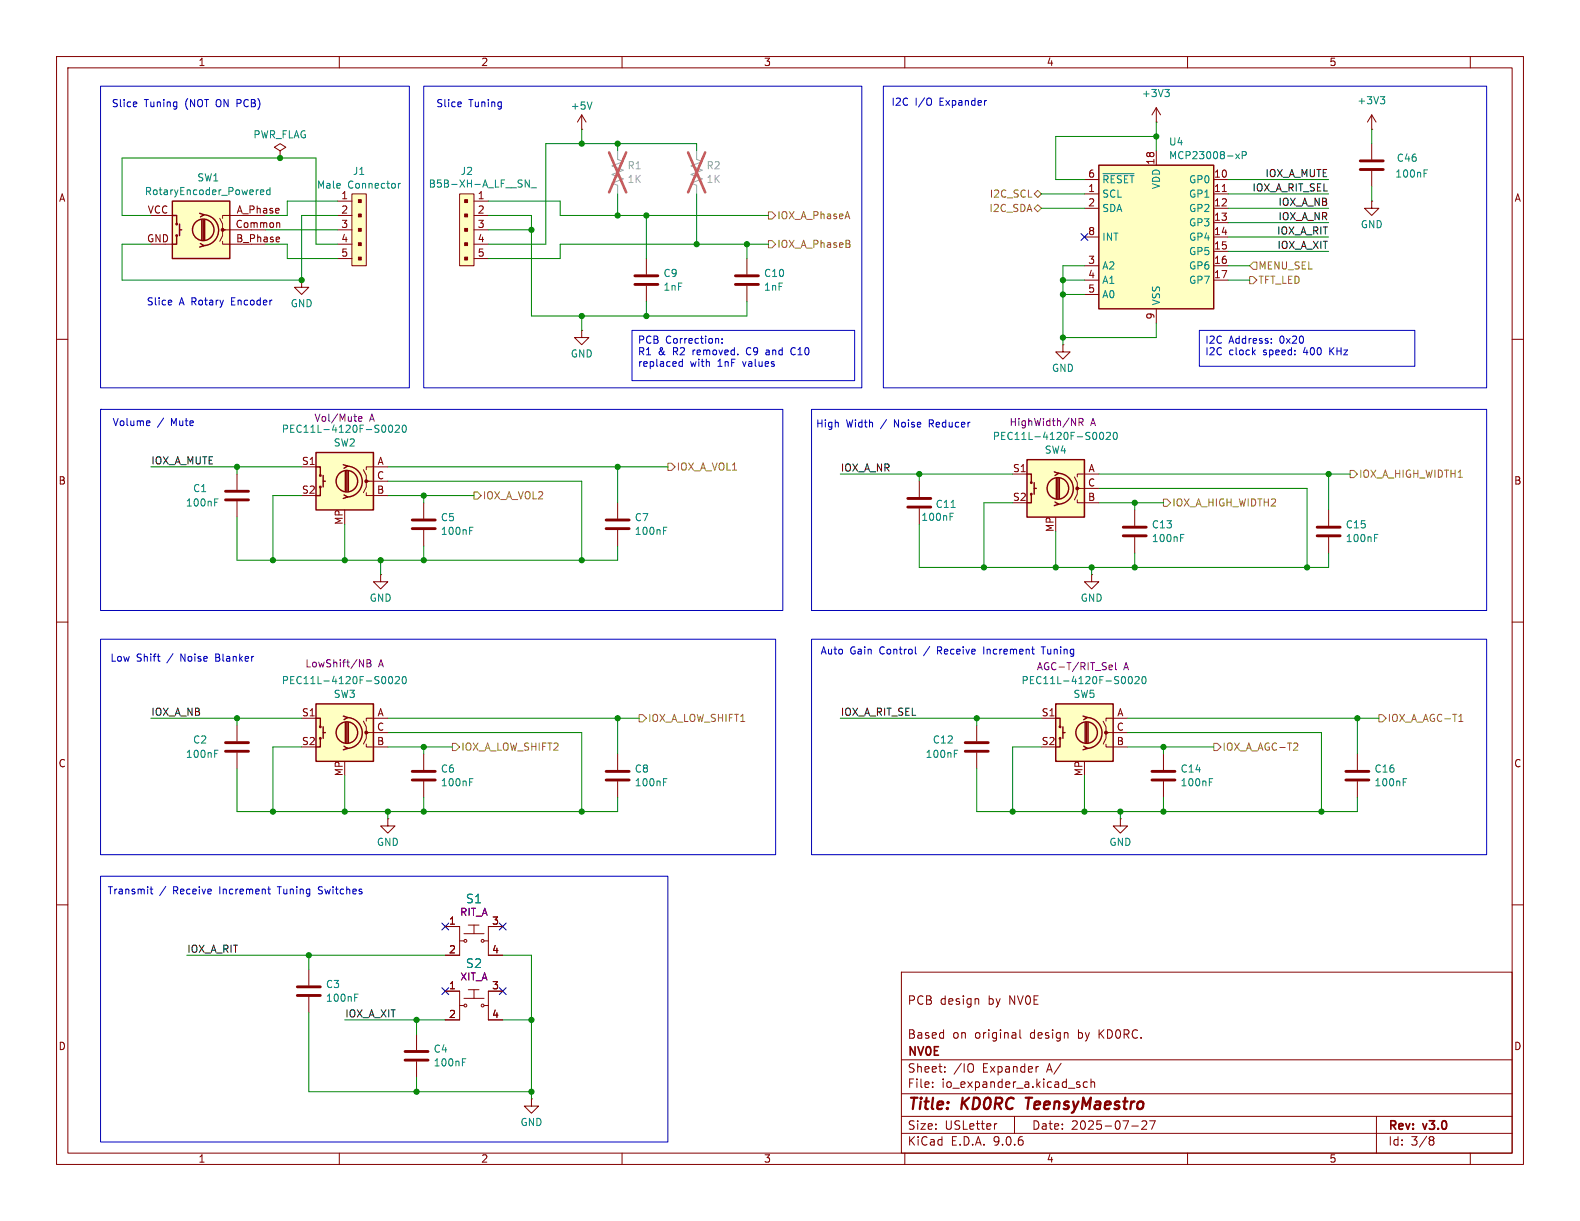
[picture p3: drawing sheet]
<svg xmlns="http://www.w3.org/2000/svg" width="279mm" height="216mm" viewBox="0 0 279 216" stroke-linecap="round" stroke-linejoin="round" font-family="sans-serif">
<g fill="none" stroke="#840000" stroke-width=".18">
<path d="M10 10h259.4v195.9h-259.4zM12 12h255.4v191.9h-255.4zM60 10v2M110 10v2M160 10v2M210 10v2M260 10v2M114.3 45.7v2.8M114.3 50.5v2.8M10 60h2M267.4 60h2M10 110h2"/>
<path d="M267.4 110h2M10 160h2M159.4 171.9h108v32h-108zM172.9 176.6l.2 .2v.8M267.4 160h2M159.4 197.4h108M159.4 193.4h108M159.4 187.4h108M164.9 192.1v.2M164.9 191.4v.1M167.1 189.4v.2M167.1 188.7v.1"/>
<path d="M171.9 188.2a1.07 1.07 0 0 1 0 1.3M176.3 198.7l-.3 .1M179.4 197.4v3M180.4 182.1v1.3l.2 .2M183.6 188.6l-.2 .1M190.6 191.8l.3 .1 .1 .2-.2 .2h-.3M190.6 191.3l.3 .1M192.3 191.4l-.4-.1-.3 .3v.4l.1 .2h.6M192.9 191.4l.2-.1 .4 .1 .1 .9M192.9 190.8v1.5M200.1 199.1h1.2M202.7 198.3v.5l-.8 .9h.9"/>
<path d="M203.3 198.2h1l-.7 1.5M243.4 197.4v6.5M60 203.9v2M110 203.9v2M159.4 200.4h108M160 203.9v2M210 203.9v2M253 201l.4 .1 .2 .2-.3 .3M253 201.6h.3M253.3 201.6l.2 .2 .1 .4-.2 .2-.4 .1M260 203.9v2"/>
</g>
<path d="M181.4 194.1h1.1M181.9 194.1l-.2 2" fill="none" stroke="#840000" stroke-width=".4"/>
<path d="M112.3 48.8h4M112.3 50.3h4" fill="none" stroke="#840000" stroke-width=".51"/>
<path d="M55.9 124.5h10.1v10.1h-10.1z" fill="#ffffc2"/>
<g fill="none" stroke="#840000" stroke-width=".25">
<path d="M55.9 124.5h10.1v10.1h-10.1zM55.9 127h.7v1.5M56.6 130.6v1.5h-.7M57.1 128.5v2.1M57.1 129.5h.4M60.7 126.6l.8 .3-.7 .4M60.8 132l.7 .3-.8 .3M61.1 127.8v3.5M61.3 126.9a2.73 2.73 0 0 1 2.8 2.7 2.73 2.73 0 0 1-2.8 2.7M61.3 127.8v3.5M61.6 127.8v3.5"/>
<circle cx="56.6" cy="128.5" r=".13"/>
<circle cx="56.6" cy="130.6" r=".13"/>
<circle cx="61.3" cy="129.5" r="1.9"/>
</g>
<path d="M53.3 127h2.6M64.3 127.5l.5 1v1h.5M64.8 131.6v.5h3.8M68.6 127h-3.8v.5M68.6 129.5h-3.8v1.1l-.5 1" fill="none" stroke="#840000" stroke-width=".18"/>
<circle cx="64.8" cy="129.5" r=".25" fill="#840000" stroke="#840000" stroke-width=".18"/>
<path d="M68.2 119.9v.8M68.8 119.7l.2-.1a.68 .68 0 0 1 .4 .7 .68 .68 0 0 1-.4 .6l-.2-.1-.1-.4zM69.9 119.7l.5-.1 .2 .4-.8 .9h.8M71.2 119.7l.2-.1a.68 .68 0 0 1 .5 .7 .68 .68 0 0 1-.5 .6l-.2-.1-.1-.4z" fill="none" stroke="#008484" stroke-width=".18"/>
<path d="M63.6 116.7l.7 1.2v-1.2M64.9 116.7h.4l.3 .2-.3 .4 .3 .1v.3l-.2 .2h-.5zM64.9 117.3h.4" fill="none" stroke="#840084" stroke-width=".18"/>
<path d="M62.2 34.3h2.6v12.7h-2.6z" fill="#ffffc2"/>
<g fill="none" stroke="#840000" stroke-width=".18">
<path d="M59.7 35.6h2.5M59.7 38.1h2.5M62.2 34.3h2.6v12.7h-2.6zM59.7 40.6h2.5M59.7 43.2h2.5M59.7 45.7h2.5M102.9 58.4v1.3h1.2l-1.2 1.3-1.3-1.3h1.3M102.9 58.4h.1M132.1 45.7v2.8M132.1 50.5v2.8M188 61v1.2h1.2l-1.2 1.3-1.3-1.3h1.3M188 61h.1"/>
<path d="M162.6 85.1v2.8M162.6 89.9v2.8M41.9 128.3v2.8M41.9 133.1v2.8M74.9 133.4v2.7M74.9 138.2v2.8M68.6 144.8v1.3h1.2l-1.2 1.2-1.3-1.2h1.3M68.6 144.8h.1"/>
</g>
<g fill="#840000" stroke="#840000" stroke-width=".18">
<path d="M63.4 35.3h.5v.5h-.5z"/>
<path d="M63.4 37.8h.5v.6h-.5z"/>
<path d="M63.4 40.4h.5v.5h-.5z"/>
<path d="M63.4 42.9h.5v.5h-.5z"/>
<path d="M63.4 45.5h.5v.5h-.5z"/>
</g>
<path d="M70.5 32.4v.9M70.8 32.4l-.3 .3M168 91.4h.4M168 90.7h.6M168.2 89.7h.7M38 133.3h.4M38 132.7h.6M83 138.3h.5M83 137.7h.6" fill="none" stroke="#008484" stroke-width=".18"/>
<path d="M130 48.8h4.1M130 50.3h4.1M160.5 88.1h4.1M160.5 89.7h4.1M39.9 131.3h4M39.9 132.8h4M72.9 136.4h4.1M72.9 137.9h4.1" fill="none" stroke="#840000" stroke-width=".51"/>
<path d="M194.3 29.2h20.3v25.4h-20.3z" fill="#ffffc2"/>
<path d="M194.3 29.2h20.3v25.4h-20.3z" fill="none" stroke="#840000" stroke-width=".25"/>
<g fill="none" stroke="#840000" stroke-width=".18">
<path d="M191.8 31.8h2.5M191.8 34.3h2.5M191.8 36.8h2.5M204.5 26.7v2.5M214.6 31.8h2.6M214.6 34.3h2.6M214.6 36.8h2.6M214.6 39.4h2.6M216.1 33.9h.8M191.8 41.9h2.5M191.8 47h2.5M191.8 49.5h2.5"/>
<path d="M191.8 52.1h2.5M204.5 54.6v2.6M214.6 41.9h2.6M214.6 47h2.6M214.6 49.5h2.6M214.6 44.5h2.6"/>
</g>
<path d="M195 30.7h5.5M218.5 27.2l.7 .9M219.2 27.2l-.7 .9M219.7 27.5l.6-.1 .1-.2-.1-.3-.6-.1v1.3" fill="none" stroke="#008484" stroke-width=".18"/>
<path d="M30.5 35.6h10.1v10.1h-10.1z" fill="#ffffc2"/>
<g fill="none" stroke="#840000" stroke-width=".25">
<path d="M30.5 35.6h10.1v10.1h-10.1zM30.5 38.1h.7v1.5M31.7 39.6v2.1M35.3 37.7l.8 .3-.7 .4M35.7 38.9v3.5M35.9 38a2.73 2.73 0 0 1 2.8 2.7 2.73 2.73 0 0 1-2.8 2.7M35.9 38.9v3.5M36.2 38.9v3.5M31.2 41.7v1.5h-.7M31.7 40.6h.4M35.4 43.1l.7 .3-.8 .3"/>
<circle cx="31.2" cy="39.6" r=".13"/>
<circle cx="31.2" cy="41.7" r=".13"/>
<circle cx="35.9" cy="40.6" r="1.9"/>
</g>
<path d="M29.2 38.1h1.3M38.9 38.6l.5 1v1h.5M44.4 38.1h-5v.5M49.1 39.4l.4 .2v.6M29.2 43.2h1.3M39.4 42.7v.5h5M44.4 40.6h-5v1.1l-.5 1M49.4 42v.2l-.6 .1" fill="none" stroke="#840000" stroke-width=".18"/>
<circle cx="39.4" cy="40.6" r=".25" fill="#840000" stroke="#840000" stroke-width=".18"/>
<path d="M46.1 34l.6-.1-.1-.3h-.4l-.1 .2v.6h.5M47.7 33.6h-.3l-.3 .2 .2 .6h.4M47.7 33.1v1.3" fill="none" stroke="#008484" stroke-width=".18"/>
<path d="M186.7 124.5h10.1v10.1h-10.1z" fill="#ffffc2"/>
<g fill="none" stroke="#840000" stroke-width=".25">
<path d="M186.7 124.5h10.1v10.1h-10.1zM186.7 127h.8v1.5M187.5 130.6v1.5h-.8M188 128.5v2.1M188 129.5h.3M191.5 126.6l.8 .3-.7 .4M191.6 132l.7 .3-.8 .3M191.9 127.8v3.5M192.2 126.9a2.73 2.73 0 0 1 2.7 2.7 2.73 2.73 0 0 1-2.7 2.7M192.2 127.8v3.5M192.4 127.8v3.5"/>
<circle cx="187.5" cy="128.5" r=".13"/>
<circle cx="187.5" cy="130.6" r=".13"/>
<circle cx="192.2" cy="129.5" r="1.9"/>
</g>
<g fill="none" stroke="#840000" stroke-width=".18">
<path d="M204.5 19.1l-.8 1.2M204.5 19.1l.7 1.2M204.5 19.1v2.5M204.5 21.6h.1M242.6 35.6v1.2h1.2l-1.2 1.3-1.3-1.3h1.3M242.6 35.6h.1M242.6 22.9h.1M242.6 20.3v2.6M242.6 25.4v2.8M242.6 30.2v2.8M242.6 20.3l-.8 1.3M242.6 20.3l.7 1.3"/>
<path d="M200.7 90.2v2.8M200.7 95v2.8M193 101.6v1.3h1.3l-1.3 1.2-1.2-1.2h1.2M193 101.6h.1M172.7 128.3v2.8M172.7 133.1v2.8M184.1 127h2.6M195.1 127.5l.5 1v1h.5M195.6 131.6v.5h3.8M199.4 127h-3.8v.5M199.4 129.5h-3.8v1.1l-.5 1"/>
</g>
<circle cx="195.6" cy="129.5" r=".25" fill="#840000" stroke="#840000" stroke-width=".18"/>
<g fill="none" stroke="#008484" stroke-width=".18">
<path d="M206 15.8h.8l-.5 .5M206.5 16.3l.3 .2v.3l-.3 .3M244.1 17.1h.8l-.5 .5M244.6 17.6l.3 .2v.3l-.3 .3M251.8 30.6h.4M251.8 30h.6M208.8 95.1h.4M208.8 94.5h.6M199 119.9v.8M199.6 119.7l.2-.1a.68 .68 0 0 1 .5 .7 .68 .68 0 0 1-.5 .6l-.2-.1-.1-.4zM200.7 119.7l.5-.1 .2 .4-.7 .9h.7M202.1 119.7l.1-.1a.68 .68 0 0 1 .5 .7 .68 .68 0 0 1-.5 .6 .84 .84 0 0 1-.1-1.2z"/>
<path d="M168.8 133.3h.4M168.8 132.7h.6"/>
</g>
<path d="M196.1 118.3l.2 .1h.4M196.1 117.8l.2-.2h.2l.2 .2v.1l-.6 .1M197.3 117.2v1.1l.1 .1" fill="none" stroke="#840084" stroke-width=".18"/>
<path d="M240.5 28.4h4.1M240.5 30h4.1M198.6 93.2h4.1M198.6 94.7h4.1M170.7 131.3h4.1M170.7 132.8h4.1" fill="none" stroke="#840000" stroke-width=".51"/>
<path d="M181.6 81.3h10.2v10.1h-10.2z" fill="#ffffc2"/>
<g fill="none" stroke="#840000" stroke-width=".25">
<path d="M181.6 81.3h10.2v10.1h-10.2zM181.6 83.8h.8v1.5M182.4 87.4v1.5h-.8M182.9 85.3v2.1M182.9 86.4h.4M186.4 83.4l.8 .3-.6 .4M186.6 88.8l.6 .4-.8 .2M186.8 84.6v3.5M187.1 83.7a2.73 2.73 0 0 1 2.7 2.7 2.73 2.73 0 0 1-2.7 2.8M187.1 84.6v3.5M187.3 84.6v3.5"/>
<circle cx="182.4" cy="85.3" r=".13"/>
<circle cx="182.4" cy="87.4" r=".13"/>
<circle cx="187.1" cy="86.4" r="1.9"/>
</g>
<g fill="none" stroke="#840000" stroke-width=".18">
<path d="M102.9 22.9h.1M102.9 20.3l-.8 1.3M102.9 20.3l.7 1.3M102.9 20.3v2.6M53.3 49.5v1.3h1.3l-1.3 1.3-1.2-1.3h1.2M53.3 49.5h.1M109.2 88.9v2.8M109.2 93.7v2.8M179.1 83.8h2.5M190 84.3l.5 1v1.1h.5M190.5 88.4v.5h3.8M194.3 83.8h-3.8v.5"/>
<path d="M194.3 86.4h-3.8v1l-.5 1M109.2 133.4v2.7M109.2 138.2v2.8M240 133.4v2.7M240 138.2v2.8M198.1 144.8v1.3h1.3l-1.3 1.2-1.3-1.2h1.3M198.1 144.8h.1M54.6 171.5v2.7M54.6 176.3v2.8M78.7 163.8h2.6v5.1h-2.6M78.7 175.3h2.6v5h-2.6M81.3 166.4h.7"/>
<path d="M81.3 177.8h.7M82 165.1h3.6M82 176.5h3.6M82.8 163.6h1.9M82.8 175h1.9M83.8 163.6v1.5M83.8 175v1.5M85.6 166.4h.8M85.6 177.8h.8M88.9 163.8h-2.5v5.1h2.5M88.9 175.3h-2.5v5h2.5M73.7 182.9v2.8"/>
<path d="M73.7 187.7v2.8M94 194.3v1.3h1.2l-1.2 1.3-1.3-1.3h1.3M94 194.3h.1"/>
<circle cx="82.3" cy="166.4" r=".25"/>
<circle cx="82.3" cy="177.8" r=".25"/>
<circle cx="85.3" cy="166.4" r=".25"/>
<circle cx="85.3" cy="177.8" r=".25"/>
</g>
<circle cx="190.5" cy="86.4" r=".25" fill="#840000" stroke="#840000" stroke-width=".18"/>
<g fill="none" stroke="#008484" stroke-width=".18">
<path d="M104.7 18l-.4 1.3M193.9 76.7v.8M194.6 76.6l.1-.2a.68 .68 0 0 1 .5 .7 .68 .68 0 0 1-.5 .6l-.1-.1-.2-.4zM195.6 76.6l.5-.2 .3 .4-.8 .9h.8M197 76.5l.2-.1a.68 .68 0 0 1 .4 .7 .68 .68 0 0 1-.4 .6 .84 .84 0 0 1-.2-1.2zM117.3 93.8h.5M117.3 93.2h.6M117.3 138.3h.5M117.3 137.7h.6M248.1 138.3h.5M248.1 137.7h.6M62.7 176.4h.4"/>
<path d="M62.7 175.8h.6M81.8 187.8h.4M81.8 187.2h.6"/>
</g>
<path d="M189.5 74l.7 1.3v-1.3M190.8 74.7l.6-.1 .1-.2v-.3l-.7-.1v1.3M191.1 74.7l.4 .6" fill="none" stroke="#840084" stroke-width=".18"/>
<path d="M109.2 26.7v1.5l1 .4-2 .7 2 .8-2 .8 2 .7-2 .8 1 .4v1.5M123.2 26.7v1.5l1 .4-2 .7 2 .8-2 .8 2 .7-2 .8 1 .4v1.5" fill="none" stroke="#a1a1a1" stroke-width=".18"/>
<path d="M107.7 26.9l3 7.1M110.7 26.9l-3 7.1M121.7 26.9l3 7.1M124.7 26.9l-3 7.1" fill="none" stroke="#e65255" stroke-width=".46"/>
<path d="M107.2 91.9h4.1M107.2 93.5h4.1M107.2 136.4h4.1M107.2 137.9h4.1M238 136.4h4.1M238 137.9h4.1M52.6 174.5h4M52.6 176h4M71.6 185.9h4.1M71.6 187.5h4.1" fill="none" stroke="#840000" stroke-width=".51"/>
<path d="M81.3 34.3h2.5v12.7h-2.5z" fill="#ffffc2"/>
<path d="M49.5 26.7l1-.7-1-.6-1 .6 1 .7v1.2M49.5 27.9h.1M81.3 34.3h2.5v12.7h-2.5zM83.8 35.6h2.6M83.8 38.1h2.6M83.8 40.6h2.6M83.8 43.2h2.6M83.8 45.7h2.6M41.9 83.8v2.8M41.9 88.6v2.8" fill="none" stroke="#840000" stroke-width=".18"/>
<g fill="#840000" stroke="#840000" stroke-width=".18">
<path d="M82.2 35.3h.5v.5h-.5z"/>
<path d="M82.2 37.8h.5v.6h-.5z"/>
<path d="M82.2 40.4h.5v.5h-.5z"/>
<path d="M82.2 42.9h.5v.5h-.5z"/>
<path d="M82.2 45.5h.5v.5h-.5z"/>
</g>
<path d="M92.9 31.8l.7 1.3v-1.3M93.9 33.2h1M38 88.8h.4M38 88.2h.6" fill="none" stroke="#008484" stroke-width=".18"/>
<path d="M39.9 86.9h4M39.9 88.4h4" fill="none" stroke="#840000" stroke-width=".51"/>
<path d="M55.9 80h10.1v10.2h-10.1z" fill="#ffffc2"/>
<g fill="none" stroke="#840000" stroke-width=".25">
<path d="M55.9 80h10.1v10.2h-10.1zM55.9 82.6h.7v1.5M56.6 86.1v1.5h-.7M57.1 84.1v2M57.1 85.1h.4M60.7 82.2l.8 .2-.7 .4M60.8 87.5l.7 .4-.8 .2M61.1 83.3v3.6M61.3 82.4a2.73 2.73 0 0 1 2.8 2.8 2.73 2.73 0 0 1-2.8 2.7M61.3 83.3v3.6M61.6 83.3v3.6"/>
<circle cx="56.6" cy="84.1" r=".13"/>
<circle cx="56.6" cy="86.1" r=".13"/>
<circle cx="61.3" cy="85.1" r="1.9"/>
</g>
<g fill="none" stroke="#840000" stroke-width=".18">
<path d="M53.3 82.6h2.6M64.3 83.1l.5 1v1h.5M64.8 87.1v.5h3.8M68.6 82.6h-3.8v.5M68.6 85.1h-3.8v1l-.5 1M74.9 88.9v2.8M74.9 93.7v2.8M234.9 90.2v2.8M234.9 95v2.8M67.3 101.6v1.3h1.3l-1.3 1.2-1.3-1.2h1.3M67.3 101.6h.1M205.7 133.4v2.7"/>
<path d="M205.7 138.2v2.8M78.7 163.8h2.6M78.7 168.9h2.6M78.7 175.3h2.6M86.4 163.8h2.5M86.4 168.9h2.5M86.4 175.3h2.5M78.7 180.3h2.6M86.4 180.3h2.5"/>
</g>
<circle cx="64.8" cy="85.1" r=".25" fill="#840000" stroke="#840000" stroke-width=".18"/>
<path d="M68.2 75.4v.8M68.8 75.3l.2-.1a.68 .68 0 0 1 .4 .6 .68 .68 0 0 1-.4 .6l-.2-.1-.1-.3zM69.9 75.3l.5-.1 .2 .3-.8 .9h.8M71.2 75.3l.2-.1a.68 .68 0 0 1 .5 .6 .68 .68 0 0 1-.5 .6l-.2-.1-.1-.3zM83 93.8h.5M83 93.2h.6M243.1 95.1h.4M243.1 94.5h.6M213.9 138.3h.4M213.9 137.7h.6" fill="none" stroke="#008484" stroke-width=".18"/>
<path d="M62.6 73.6h.4M62.9 74.5h.1M63.4 74.1l.6-.2v-.2l-.4-.1-.2 .2 .1 .6h.5" fill="none" stroke="#840084" stroke-width=".18"/>
<path d="M72.9 91.9h4.1M72.9 93.5h4.1M232.9 93.2h4.1M232.9 94.7h4.1M203.7 136.4h4.1M203.7 137.9h4.1" fill="none" stroke="#840000" stroke-width=".51"/>
<g fill="none" stroke="#848400" stroke-width=".18">
<path d="M135.9 37.5h.6l.7 .6-.7 .6h-.6zM182.9 36.8l.6-.6 .6 .6-.6 .7zM182.9 34.3l.6-.6 .6 .6-.6 .6zM135.9 42.5h.6l.7 .7-.7 .6h-.6zM150.3 43.2v.4M221 48.9h.6l.6 .6-.6 .7h-.6zM221.6 46.4h.6v1.2h-.6l-.6-.6zM83.8 87h.7l.6 .6-.6 .7h-.7zM118.1 81.9h.6l.7 .7-.7 .6h-.6zM205.7 88.3h.7l.6 .6-.6 .6h-.7zM238.8 83.2h.6l.6 .6-.6 .7h-.6zM80 131.4h.6l.7 .7-.7 .6h-.6z"/>
<path d="M113 126.4h.7l.6 .6-.6 .6h-.7zM214.6 131.4h.7l.6 .7-.6 .6h-.7zM229.3 131.4l.2 .2-.1 .3-.7 .8h.8M243.8 126.4h.7l.6 .6-.6 .6h-.7zM258 127.6h.7M258.2 126.5l.1-.2v1.3"/>
</g>
<g fill="none" stroke="#0000c2" stroke-width=".18">
<path d="M17.8 15.2h54.6v53.4h-54.6zM24 18l.2 .3-.6 .1M24.1 18.8l-.1 .1M74.9 15.2h77.5v53.4h-77.5zM81.4 18l.2 .3-.6 .1M81.5 18.8l-.1 .1M156.2 15.2h106.7v53.4h-106.7zM164.7 17.5v.9M174.3 17.8h.2M30.2 53.1l.2 .3-.6 .1M30.3 53.9h-.1M111.8 58.4h39.3v8.9h-39.3z"/>
<path d="M126.7 59.8l.4 .2v.7M127.7 59.9v.1M212.1 58.4h38.1v6.4h-38.1zM224.8 59.9v.1M17.8 72.4h120.6v35.6h-120.6zM17.8 72.4h.1M26.3 74.4l.2 .3-.6 .1M26.5 75.2l-.2 .1M120.7 63.5v1.3M120.7 64l-.4-.1-.2 .3 .1 .5h.5M127.7 60.6v.1M135.6 61.9l-.1 .1"/>
<path d="M135.6 62.3l-.2 .1 .2 .3M140.3 61.5a.68 .68 0 0 0-.5 .6 .68 .68 0 0 0 .5 .6M143.5 72.4h119.4v35.6h-119.4zM221.6 62.3l.4 .4M222 61.9l-.5 .5M224.8 60.6v.1M17.8 113h119.4v38.1h-119.4zM27.8 116.1h.5M28.2 116.9h.1M143.5 113h119.4v38.1h-119.4zM143.5 108h.1M161.9 114.4v1.1l.1 .1"/>
<path d="M174 114.4v1.2M184.1 114.4h.7M184.5 114.4v1.2M17.8 154.9h100.3v47h-100.3zM26.5 157.2h.5M26.7 156.8v1.1l.3 .2M47.3 157.2h.5M47.5 157.9l.3 .2M56.3 158l.2 .1M56.5 156.8l-.2 .2 .2 .4"/>
</g>
<g fill="none" stroke="#008400" stroke-width=".18">
<path d="M26.7 38.1h-5.1v-10.2h34.3v15.3h3.8M59.7 38.1h-6.4v11.4h-31.7v-6.3h5.1M59.7 35.6h-8.9v2.5h-3.8M86.4 35.6h12.7v2.5h36.8M86.4 38.1h7.6v17.8h38.1v-2.6M102.9 22.9v2.5M109.2 25.4v1.3M109.2 34.3v3.8M114.3 38.1v7.6M123.2 26.7v-1.3h-26.7v17.8h-10.1M123.2 34.3v8.9M184.1 34.3h7.7"/>
<path d="M184.1 36.8h7.7M204.5 24.1h-17.8v7.7h5.1M204.5 21.6v5.1M217.2 31.8h17.7M217.2 39.4h17.7M217.2 34.3h17.7M217.2 36.8h17.7M242.6 22.9v2.5M242.6 33v2.6M47 43.2h3.8v2.5h8.9M47 40.6h12.7M86.4 40.6h7.6"/>
<path d="M102.9 55.9v2.5M114.3 53.3v2.6M132.1 43.2v2.5M135.9 43.2h-36.8v2.5h-12.7M188 49.5h3.8M188 52.1h3.8M191.8 47h-3.8v14M204.5 57.2v2.5h-16.5M217.2 49.5h3.8M217.2 41.9h17.7M217.2 47h3.8M217.2 44.5h17.7"/>
<path d="M26.7 82.6h26.6M41.9 91.4v7.7h67.3v-2.6M41.9 82.6v1.2M53.3 87.6h-5v11.5M61 92.7v6.4M67.3 99.1v2.5M68.6 82.6h49.5M68.6 85.1h34.3v14M68.6 87.6h15.2M74.9 87.6v1.3M74.9 96.5v2.6M109.2 82.6v6.3"/>
<path d="M148.6 83.8h30.5M162.6 92.7v7.6h72.3v-2.5M162.6 83.8v1.3M179.1 88.9h-5.1v11.4M186.7 94v6.3M194.3 86.4h36.8v13.9M194.3 83.8h44.5M194.3 88.9h11.4M200.7 88.9v1.3M200.7 97.8v2.5M234.9 83.8v6.4M193 100.3v1.3"/>
<path d="M26.7 127h26.6M41.9 135.9v7.6h67.3v-2.5M41.9 127v1.3M53.3 132.1h-5v11.4M61 137.2v6.3M68.6 127h44.4M68.6 129.5h34.3v14M68.6 132.1h11.4M74.9 132.1v1.3M109.2 127v6.4M148.6 127h35.5M172.7 135.9v7.6h67.3v-2.5"/>
<path d="M172.7 127v1.3M184.1 132.1h-5v11.4M191.8 137.2v6.3M199.4 127h44.4M199.4 132.1h15.2M199.4 129.5h34.3v14M205.7 132.1v1.3M240 127v6.4M68.6 143.5v1.3M74.9 141v2.5M198.1 143.5v1.3M205.7 141v2.5"/>
<path d="M33 168.9h45.7M54.6 179.1v13.9h39.4M54.6 168.9v2.6M88.9 168.9h5.1v25.4M61 180.3h17.7M73.7 180.3v2.6M73.7 190.5v2.5M88.9 180.3h5.1"/>
</g>
<path d="M191.2 41.3l1.2 1.2M192.4 41.3l-1.2 1.2M78.1 174.7l1.2 1.2M78.1 163.2l1.2 1.2M79.3 174.7l-1.2 1.2M79.3 163.2l-1.2 1.2M88.3 163.2l1.2 1.2M88.3 174.7l1.2 1.2M89.5 163.2l-1.2 1.2M89.5 174.7l-1.2 1.2" fill="none" stroke="#000084" stroke-width=".18"/>
<g fill="#008400" stroke="#008400" stroke-width=".18">
<circle cx="54.6" cy="168.9" r=".46"/>
<circle cx="94" cy="180.3" r=".46"/>
<circle cx="94" cy="193" r=".46"/>
<circle cx="73.7" cy="180.3" r=".46"/>
<circle cx="73.7" cy="193" r=".46"/>
<circle cx="132.1" cy="43.2" r=".46"/>
<circle cx="123.2" cy="43.2" r=".46"/>
<circle cx="102.9" cy="55.9" r=".46"/>
<circle cx="41.9" cy="82.6" r=".46"/>
<circle cx="102.9" cy="99.1" r=".46"/>
<circle cx="109.2" cy="82.6" r=".46"/>
<circle cx="67.3" cy="99.1" r=".46"/>
<circle cx="61" cy="99.1" r=".46"/>
<circle cx="48.3" cy="99.1" r=".46"/>
<circle cx="74.9" cy="99.1" r=".46"/>
<circle cx="74.9" cy="87.6" r=".46"/>
<circle cx="109.2" cy="127" r=".46"/>
<circle cx="74.9" cy="132.1" r=".46"/>
<circle cx="74.9" cy="143.5" r=".46"/>
<circle cx="68.6" cy="143.5" r=".46"/>
<circle cx="41.9" cy="127" r=".46"/>
<circle cx="61" cy="143.5" r=".46"/>
<circle cx="48.3" cy="143.5" r=".46"/>
<circle cx="49.5" cy="27.9" r=".46"/>
<circle cx="53.3" cy="49.5" r=".46"/>
<circle cx="162.6" cy="83.8" r=".46"/>
<circle cx="188" cy="59.7" r=".46"/>
<circle cx="102.9" cy="25.4" r=".46"/>
<circle cx="109.2" cy="25.4" r=".46"/>
<circle cx="114.3" cy="55.9" r=".46"/>
<circle cx="114.3" cy="38.1" r=".46"/>
<circle cx="94" cy="40.6" r=".46"/>
<circle cx="109.2" cy="38.1" r=".46"/>
<circle cx="188" cy="49.5" r=".46"/>
<circle cx="188" cy="52.1" r=".46"/>
<circle cx="204.5" cy="24.1" r=".46"/>
<circle cx="234.9" cy="83.8" r=".46"/>
<circle cx="200.7" cy="88.9" r=".46"/>
<circle cx="205.7" cy="143.5" r=".46"/>
<circle cx="191.8" cy="143.5" r=".46"/>
<circle cx="198.1" cy="143.5" r=".46"/>
<circle cx="231.1" cy="100.3" r=".46"/>
<circle cx="205.7" cy="132.1" r=".46"/>
<circle cx="200.7" cy="100.3" r=".46"/>
<circle cx="193" cy="100.3" r=".46"/>
<circle cx="240" cy="127" r=".46"/>
<circle cx="233.7" cy="143.5" r=".46"/>
<circle cx="179.1" cy="143.5" r=".46"/>
<circle cx="172.7" cy="127" r=".46"/>
<circle cx="102.9" cy="143.5" r=".46"/>
<circle cx="174" cy="100.3" r=".46"/>
<circle cx="186.7" cy="100.3" r=".46"/>
</g>
<g font-size="2.8" fill="#840000">
<text x="160.4" y="196.8">Title:</text>
<text x="170.1" y="196.8">KD0RC</text>
<text x="182.3" y="196.8">TeensyMaestro</text>
</g>
<g font-size="2.1" fill="#840084">
<text x="82.3" y="159.9">S1</text>
<text x="82.3" y="171.4">S2</text>
</g>
<g font-size="2.1" fill="#840000">
<text x="160.4" y="177.9">PCB</text>
<text x="166.2" y="177.9">design</text>
<text x="174.8" y="177.9">by</text>
<text x="178.6" y="177.9">NV0E</text>
<text x="160.4" y="183.9">Based</text>
<text x="168.4" y="183.9">on</text>
<text x="172.4" y="183.9">original</text>
<text x="182.3" y="183.9">design</text>
<text x="190.9" y="183.9">by</text>
<text x="194.7" y="183.9">KD0RC.</text>
<text x="160.4" y="189.9">Sheet:</text>
<text x="160.4" y="187.1">NV0E</text>
<text x="168.6" y="189.9">/IO</text>
<text x="173.8" y="189.9">Expander</text>
<text x="185.3" y="189.9">A/</text>
<text x="160.4" y="192.6">File:</text>
<text x="166.5" y="192.6">io_expander_a.kicad_sch</text>
<text x="160.4" y="202.8">KiCad</text>
<text x="160.4" y="200">Size:</text>
<text x="167.1" y="200">USLetter</text>
<text x="168.1" y="202.8">E.D.A.</text>
<text x="175.7" y="202.8">9.0.6</text>
<text x="182.4" y="200">Date:</text>
<text x="189.4" y="200">2025-07-27</text>
<text x="245.4" y="200.2">Rev:</text>
<text x="245.4" y="202.8">Id:</text>
<text x="249.5" y="202.8">3/8</text>
<text x="251.8" y="200.2">v3.0</text>
</g>
<g font-size="1.8" fill="#840000">
<text x="35" y="11.9">1</text>
<text x="85" y="11.9">2</text>
<text x="135" y="11.9">3</text>
<text x="185" y="11.9">4</text>
<text x="235" y="11.9">5</text>
<text x="204.2" y="29.3" transform="rotate(-90 204.2 29.3)">18</text>
<text x="10.3" y="35.9">A</text>
<text x="60.3" y="35.3">1</text>
<text x="84.4" y="35.3">1</text>
<text x="192.3" y="31.5">6</text>
<text x="192.3" y="34">1</text>
<text x="214.6" y="31.5">10</text>
<text x="214.6" y="34">11</text>
<text x="267.7" y="35.9">A</text>
<text x="26" y="37.8">VCC</text>
<text x="41.6" y="40.4">Common</text>
<text x="41.7" y="37.8">A_Phase</text>
<text x="60.3" y="37.8">2</text>
<text x="60.3" y="40.4">3</text>
<text x="84.4" y="37.8">2</text>
<text x="84.4" y="40.4">3</text>
<text x="192.3" y="36.6">2</text>
<text x="192.3" y="41.7">8</text>
<text x="214.6" y="36.6">12</text>
<text x="214.6" y="39.1">13</text>
<text x="214.6" y="41.7">14</text>
<text x="25.9" y="42.9">GND</text>
<text x="41.7" y="42.9">B_Phase</text>
<text x="60.3" y="42.9">4</text>
<text x="60.3" y="45.5">5</text>
<text x="84.4" y="42.9">4</text>
<text x="84.4" y="45.5">5</text>
<text x="192.3" y="46.7">3</text>
<text x="214.6" y="44.2">15</text>
<text x="214.6" y="46.7">16</text>
<text x="192.3" y="49.3">4</text>
<text x="192.3" y="51.8">5</text>
<text x="214.6" y="49.3">17</text>
<text x="204.2" y="56.6" transform="rotate(-90 204.2 56.6)">9</text>
<text x="53.3" y="82.3">S1</text>
<text x="66.7" y="82.3">A</text>
<text x="179" y="83.6">S1</text>
<text x="192.4" y="83.6">A</text>
<text x="10.3" y="85.9">B</text>
<text x="53.3" y="87.4">S2</text>
<text x="66.6" y="84.8">C</text>
<text x="66.6" y="87.4">B</text>
<text x="179" y="88.6">S2</text>
<text x="192.3" y="86.1">C</text>
<text x="192.3" y="88.6">B</text>
<text x="267.7" y="85.9">B</text>
<text x="60.7" y="92.9" transform="rotate(-90 60.7 92.9)">MP</text>
<text x="186.4" y="94.2" transform="rotate(-90 186.4 94.2)">MP</text>
<text x="53.3" y="126.7">S1</text>
<text x="53.3" y="131.8">S2</text>
<text x="66.6" y="129.3">C</text>
<text x="66.6" y="131.8">B</text>
<text x="66.7" y="126.7">A</text>
<text x="184.1" y="126.7">S1</text>
<text x="184.1" y="131.8">S2</text>
<text x="197.4" y="129.3">C</text>
<text x="197.4" y="131.8">B</text>
<text x="197.5" y="126.7">A</text>
<text x="10.3" y="135.9">C</text>
<text x="60.7" y="137.4" transform="rotate(-90 60.7 137.4)">MP</text>
<text x="191.5" y="137.4" transform="rotate(-90 191.5 137.4)">MP</text>
<text x="267.7" y="135.9">C</text>
<text x="79.3" y="163.6">1</text>
<text x="86.9" y="163.6">3</text>
<text x="79.3" y="168.7">2</text>
<text x="86.9" y="168.7">4</text>
<text x="79.3" y="175">1</text>
<text x="86.9" y="175">3</text>
<text x="10.3" y="185.9">D</text>
<text x="79.3" y="180.1">2</text>
<text x="86.9" y="180.1">4</text>
<text x="267.7" y="185.9">D</text>
<text x="35" y="205.8">1</text>
<text x="85" y="205.8">2</text>
<text x="135" y="205.8">3</text>
<text x="185" y="205.8">4</text>
<text x="235" y="205.8">5</text>
</g>
<g font-size="1.8" fill="#008484">
<text x="201.8" y="17.4">+3V3</text>
<text x="100.8" y="19.6">+5V</text>
<text x="239.9" y="18.6">+3V3</text>
<text x="44.7" y="24.7">PWR_FLAG</text>
<text x="206.6" y="25.9">U4</text>
<text x="206.6" y="28.4">MCP23008-xP</text>
<text x="246.9" y="28.8">C46</text>
<text x="25.5" y="34.7">RotaryEncoder_Powered</text>
<text x="34.8" y="32.3">SW1</text>
<text x="56" y="33.6">Male</text>
<text x="61.5" y="33.6">Connector</text>
<text x="62.3" y="31.1">J1</text>
<text x="75.7" y="33.4">B5B-XH-A_LF__SN_</text>
<text x="81.4" y="31.1">J2</text>
<text x="194.8" y="32.6">~{RESET}</text>
<text x="194.8" y="35.2">SCL</text>
<text x="205.3" y="33.5" transform="rotate(-90 205.3 33.5)">VDD</text>
<text x="210.2" y="32.6">GP0</text>
<text x="210.2" y="35.2">GP1</text>
<text x="246.6" y="31.6">100nF</text>
<text x="194.8" y="37.7">SDA</text>
<text x="210.2" y="37.7">GP2</text>
<text x="210.2" y="40.2">GP3</text>
<text x="240.5" y="40.6">GND</text>
<text x="194.8" y="42.8">INT</text>
<text x="194.8" y="47.9">A2</text>
<text x="210.2" y="42.8">GP4</text>
<text x="210.2" y="45.3">GP5</text>
<text x="210.2" y="47.9">GP6</text>
<text x="117.2" y="49.2">C9</text>
<text x="117.2" y="51.6">1nF</text>
<text x="135" y="51.6">1nF</text>
<text x="135" y="49.2">C10</text>
<text x="194.8" y="50.4">A1</text>
<text x="194.8" y="52.9">A0</text>
<text x="210.2" y="50.4">GP7</text>
<text x="51.3" y="54.5">GND</text>
<text x="205.3" y="54.1" transform="rotate(-90 205.3 54.1)">VSS</text>
<text x="100.8" y="63.4">GND</text>
<text x="185.9" y="66">GND</text>
<text x="49.7" y="76.7">PEC11L-4120F-S0020</text>
<text x="175.5" y="78">PEC11L-4120F-S0020</text>
<text x="58.9" y="79.2">SW2</text>
<text x="184.7" y="80.4">SW4</text>
<text x="32.8" y="89.8">100nF</text>
<text x="34" y="87.2">C1</text>
<text x="77.9" y="92.4">C5</text>
<text x="77.9" y="94.8">100nF</text>
<text x="112.2" y="92.4">C7</text>
<text x="112.2" y="94.8">100nF</text>
<text x="162.8" y="92.3">100nF</text>
<text x="165.4" y="90">C11</text>
<text x="203.6" y="93.6">C13</text>
<text x="237.9" y="93.6">C15</text>
<text x="203.6" y="96.1">100nF</text>
<text x="237.9" y="96.1">100nF</text>
<text x="65.3" y="106.6">GND</text>
<text x="191" y="106.6">GND</text>
<text x="49.7" y="121.2">PEC11L-4120F-S0020</text>
<text x="58.9" y="123.6">SW3</text>
<text x="180.5" y="121.2">PEC11L-4120F-S0020</text>
<text x="189.7" y="123.6">SW5</text>
<text x="34" y="131.7">C2</text>
<text x="164.9" y="131.7">C12</text>
<text x="32.8" y="134.2">100nF</text>
<text x="77.9" y="136.8">C6</text>
<text x="112.2" y="136.8">C8</text>
<text x="163.6" y="134.2">100nF</text>
<text x="208.7" y="136.8">C14</text>
<text x="243" y="136.8">C16</text>
<text x="77.9" y="139.2">100nF</text>
<text x="112.2" y="139.2">100nF</text>
<text x="208.7" y="139.2">100nF</text>
<text x="243" y="139.2">100nF</text>
<text x="66.5" y="149.8">GND</text>
<text x="196.1" y="149.8">GND</text>
<text x="57.5" y="174.9">C3</text>
<text x="57.5" y="177.3">100nF</text>
<text x="76.6" y="186.3">C4</text>
<text x="76.6" y="188.8">100nF</text>
<text x="91.9" y="199.3">GND</text>
</g>
<g font-size="1.8" fill="#0000c2">
<text x="19.7" y="19.2">Slice</text>
<text x="25.5" y="19.2">Tuning</text>
<text x="32.8" y="19.2">(NOT</text>
<text x="38.5" y="19.2">ON PCB)</text>
<text x="77.1" y="19.2">Slice</text>
<text x="82.9" y="19.2">Tuning</text>
<text x="157.5" y="18.9">I2C</text>
<text x="161.8" y="18.9">I/O</text>
<text x="166.2" y="18.9">Expander</text>
<text x="25.9" y="54.2">Slice</text>
<text x="31.7" y="54.2">A Rotary</text>
<text x="41.2" y="54.2">Encoder</text>
<text x="112.7" y="61.1">PCB</text>
<text x="112.7" y="63.1">R1</text>
<text x="112.7" y="65.2">replaced</text>
<text x="116.4" y="63.1">&amp;</text>
<text x="117.7" y="61.1">Correction:</text>
<text x="119.1" y="63.1">R2</text>
<text x="122" y="65.2">with</text>
<text x="122.8" y="63.1">removed.</text>
<text x="127" y="65.2">1nF</text>
<text x="131.6" y="65.2">values</text>
<text x="132.5" y="63.1">C9</text>
<text x="136.1" y="63.1">and</text>
<text x="140.7" y="63.1">C10</text>
<text x="213" y="61.1">I2C</text>
<text x="213" y="63.1">I2C</text>
<text x="217.3" y="61.1">Address:</text>
<text x="217.3" y="63.1">clock</text>
<text x="223.5" y="63.1">speed:</text>
<text x="226.4" y="61.1">0x20</text>
<text x="230.8" y="63.1">400</text>
<text x="235.6" y="63.1">KHz</text>
<text x="19.8" y="75.5">Volume</text>
<text x="27.8" y="75.5">/</text>
<text x="30.3" y="75.5">Mute</text>
<text x="144.2" y="75.8">High</text>
<text x="149.6" y="75.8">Width</text>
<text x="155.9" y="75.8">/</text>
<text x="158.4" y="75.8">Noise</text>
<text x="164.7" y="75.8">Reducer</text>
<text x="19.4" y="117.2">Low</text>
<text x="24.1" y="117.2">Shift</text>
<text x="29.7" y="117.2">/</text>
<text x="32.2" y="117.2">Noise</text>
<text x="38.6" y="117.2">Blanker</text>
<text x="145" y="115.9">Auto</text>
<text x="150.3" y="115.9">Gain</text>
<text x="155.6" y="115.9">Control</text>
<text x="163.7" y="115.9">/</text>
<text x="166.2" y="115.9">Receive</text>
<text x="174.6" y="115.9">Increment</text>
<text x="185.1" y="115.9">Tuning</text>
<text x="18.9" y="158.3">Transmit</text>
<text x="28.2" y="158.3">/</text>
<text x="30.7" y="158.3">Receive</text>
<text x="39.1" y="158.3">Increment</text>
<text x="49.6" y="158.3">Tuning</text>
<text x="57" y="158.3">Switches</text>
</g>
<g font-size="1.8" fill="#a1a1a1">
<text x="110.9" y="30.1">R1</text>
<text x="110.9" y="32.6">1K</text>
<text x="124.9" y="30.1">R2</text>
<text x="124.9" y="32.6">1K</text>
</g>
<g font-size="1.8" fill="#848400">
<text x="174.9" y="35.2">I2C_SCL</text>
<text x="137.4" y="39">IOX_A_PhaseA</text>
<text x="174.9" y="37.7">I2C_SDA</text>
<text x="137.4" y="44">IOX_A_PhaseB</text>
<text x="222.4" y="47.9">MENU_SEL</text>
<text x="222.4" y="50.4">TFT_LED</text>
<text x="119.6" y="83.4">IOX_A_VOL1</text>
<text x="85.3" y="88.5">IOX_A_VOL2</text>
<text x="207.2" y="89.8">IOX_A_HIGH_WIDTH2</text>
<text x="240.2" y="84.7">IOX_A_HIGH_WIDTH1</text>
<text x="114.5" y="127.9">IOX_A_LOW_SHIFT1</text>
<text x="245.3" y="127.9">IOX_A_AGC-T1</text>
<text x="81.5" y="132.9">IOX_A_LOW_SHIFT2</text>
<text x="216.1" y="132.9">IOX_A_AGC-T2</text>
</g>
<g font-size="1.8">
<text x="221.4" y="33.9">IOX_A_RIT_SEL</text>
<text x="223.7" y="31.4">IOX_A_MUTE</text>
<text x="225.7" y="41.6">IOX_A_RIT</text>
<text x="226" y="36.5">IOX_A_NB</text>
<text x="226" y="39">IOX_A_NR</text>
<text x="225.8" y="44.1">IOX_A_XIT</text>
<text x="26.7" y="82.2">IOX_A_MUTE</text>
<text x="148.6" y="83.5">IOX_A_NR</text>
<text x="26.7" y="126.7">IOX_A_NB</text>
<text x="148.6" y="126.7">IOX_A_RIT_SEL</text>
<text x="33" y="168.6">IOX_A_RIT</text>
<text x="61" y="180">IOX_A_XIT</text>
</g>
<g font-size="1.8" fill="#840084">
<text x="55.5" y="74.8">Vol/Mute</text>
<text x="65.3" y="74.8">A</text>
<text x="178.4" y="75.5">HighWidth/NR</text>
<text x="192.8" y="75.5">A</text>
<text x="53.9" y="118.2">LowShift/NB</text>
<text x="66.9" y="118.2">A</text>
<text x="183.3" y="118.7">AGC-T/RIT_Sel</text>
<text x="198.7" y="118.7">A</text>
<text x="81.3" y="162.2">RIT_A</text>
<text x="81.3" y="173.6">XIT_A</text>
</g>
</svg>
